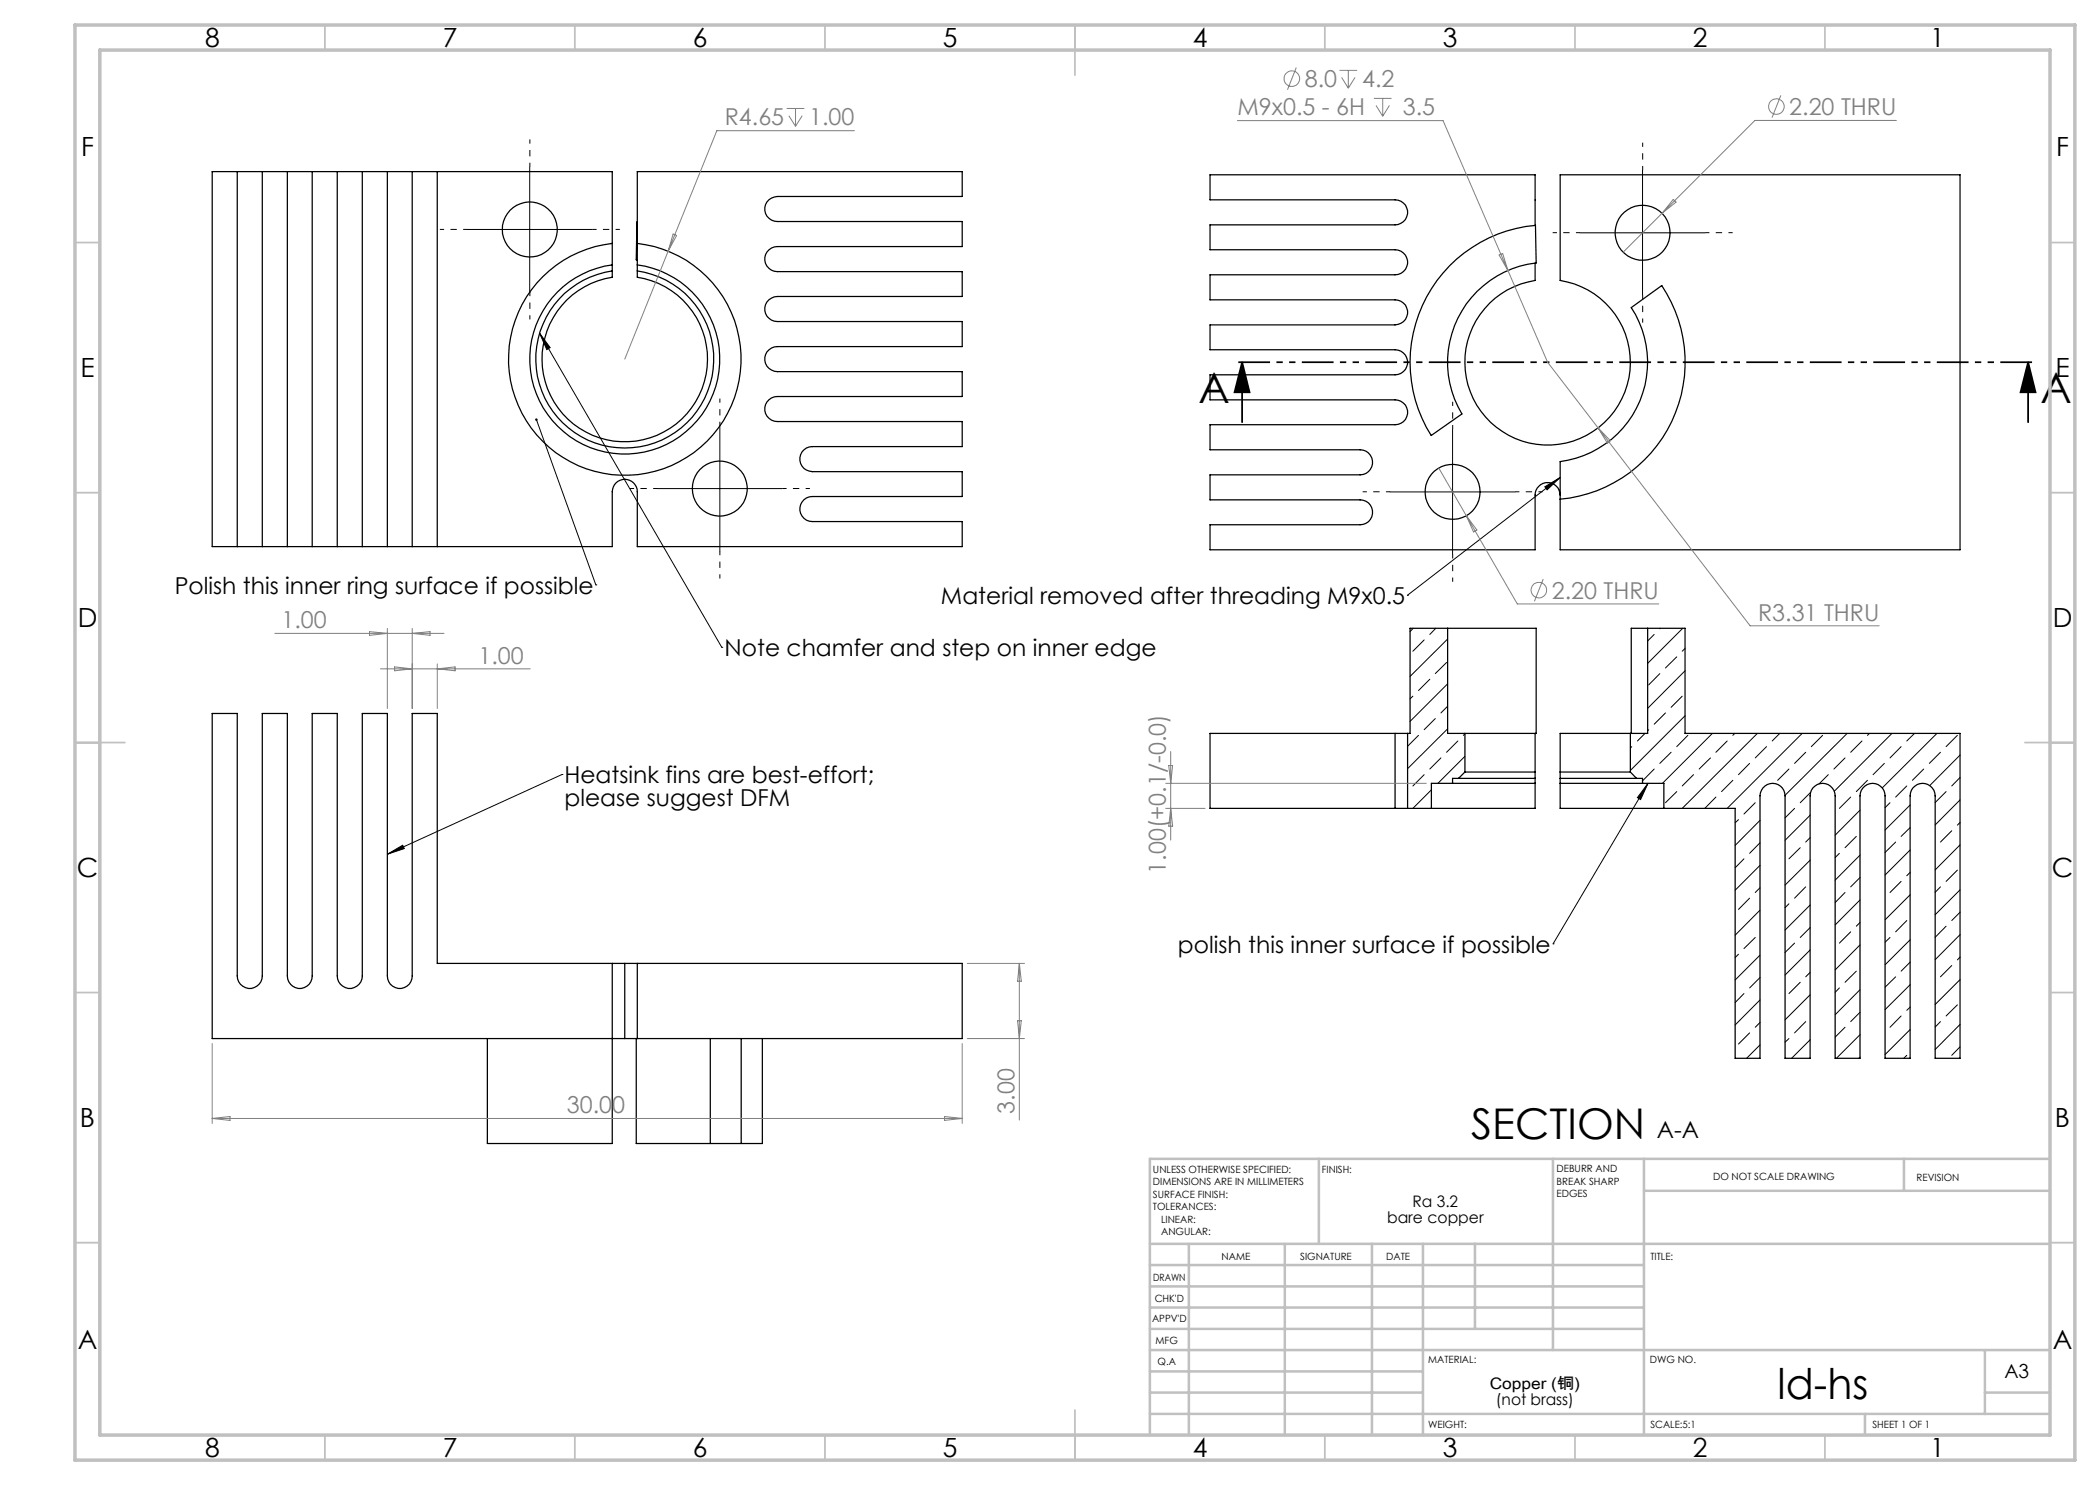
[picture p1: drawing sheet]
<svg xmlns="http://www.w3.org/2000/svg" width="420mm" height="297mm" viewBox="0 0 420 297" stroke-linecap="round" stroke-linejoin="round" font-family="sans-serif">
<g fill="none" stroke="#000" stroke-width=".25">
<path d="M47.4 34.3h5.1M47.4 34.3h-5v75h5M47.4 34.3v75M52.5 34.3h5M52.5 34.3v75M57.5 34.3h4.9M57.5 34.3v75M62.4 34.3h5.1M62.4 34.3v75M67.5 34.3h5M67.5 34.3v75M72.5 34.3h5"/>
<path d="M72.5 34.3v75M77.5 34.3h4.9M77.5 34.3v75M82.4 34.3h40v21.2a16.5 16.5 0 0 0-11.3 25.3 16.5 16.5 0 0 0 27.7 0 16.5 16.5 0 0 0-11.3-25.3v-21.2h64.9v5h-36.9a2.5 2.5 0 0 0-2.6 2.5 2.5 2.5 0 0 0 2.6 2.5h36.9v5h-36.9a2.5 2.5 0 0 0-2.6 2.5 2.5 2.5 0 0 0 2.6 2.5h36.9v5h-36.9a2.5 2.5 0 0 0-2.6 2.5 2.5 2.5 0 0 0 2.6 2.5h36.9v5h-36.9a2.5 2.5 0 0 0-2.6 2.5 2.5 2.5 0 0 0 2.6 2.5h36.9v5h-36.9a2.5 2.5 0 0 0-2.6 2.5 2.5 2.5 0 0 0 2.6 2.5h36.9v5h-29.9a2.5 2.5 0 0 0-2.5 2.5 2.5 2.5 0 0 0 2.5 2.5h29.9v5h-29.9a2.5 2.5 0 0 0-2.5 2.5 2.5 2.5 0 0 0 2.5 2.5h29.9v5h-64.9v-10.9a2.5 2.5 0 0 0-2.5-2.6 2.5 2.5 0 0 0-2.6 2.6v10.9h-40M82.4 34.3v75M87.5 34.3v75M122.4 48.7a23.3 23.3 0 0 0-17.8 34.5 23.3 23.3 0 0 0 38.7 2.9 23.3 23.3 0 0 0-12.4-36.8l-3.4-.6M122.4 53a19 19 0 0 0-13.5 29 19 19 0 0 0 32.1 0 19 19 0 0 0-13.5-29M122.4 54.2a17.8 17.8 0 0 0-12.4 27.2 17.8 17.8 0 0 0 29.9 0 17.8 17.8 0 0 0-12.4-27.2M127.5 44.4l-.3 7.6h.3M289.9 53.2a27.4 27.4 0 0 1 17.2-8.1l.1 7.5a20 20 0 0 0-14.8 30.2l-6.2 4.3a27.5 27.5 0 0 1 3.7-33.9zM307 52.6v3.5a16.6 16.6 0 0 0-11.4 25.4 16.6 16.6 0 0 0 27.8 0 16.6 16.6 0 0 0-11.4-25.4v-21.1h80v75h-80v-17.7a20 20 0 0 0 14.2-30.8l6.2-4.4a27.5 27.5 0 0 1-20.4 42.7"/>
<path d="M307 45.1v-10.1h-65v5h37a2.5 2.5 0 0 1 2.5 2.5 2.5 2.5 0 0 1-2.5 2.5h-37v4.9h37a2.5 2.5 0 0 1 2.5 2.6 2.5 2.5 0 0 1-2.5 2.5h-37v5h37a2.5 2.5 0 0 1 2.5 2.5 2.5 2.5 0 0 1-2.5 2.5h-37v5h37a2.5 2.5 0 0 1 2.5 2.5 2.5 2.5 0 0 1-2.5 2.5h-37v5h37a2.49 2.49 0 0 1 2.5 2.5 2.49 2.49 0 0 1-2.5 2.4h-37v5.1h30a2.5 2.5 0 0 1 2.5 2.5 2.5 2.5 0 0 1-2.5 2.5h-30v5h30a2.49 2.49 0 0 1 2.5 2.5 2.49 2.49 0 0 1-2.5 2.4h-30v5.1h65v-11a2.5 2.5 0 0 1 2.5-2.5 2.5 2.5 0 0 1 2.5 2.5M47.4 109.3h5.1M52.5 109.3h5M57.5 109.3h4.9M62.4 109.3h5.1M67.5 109.3h5M72.5 109.3h5M77.5 109.3h4.9M289.5 125.7h17.7v21h-.2M289.5 125.7h-7.5v21h-.5M289.5 125.7v21h3.5M329.5 125.7h7.5v21h55v65h-5v-52.5a2.5 2.5 0 0 0-2.5-2.5 2.5 2.5 0 0 0-2.5 2.5v52.5h-5v-52.5a2.5 2.5 0 0 0-2.5-2.5 2.5 2.5 0 0 0-2.5 2.5v52.5h-5v-52.5a2.5 2.5 0 0 0-2.5-2.5 2.5 2.5 0 0 0-2.5 2.5v52.5h-5v-52.5a2.5 2.5 0 0 0-2.5-2.5 2.5 2.5 0 0 0-2.5 2.5v52.5h-5v-50h-14.2"/>
<path d="M329.5 125.7h-3.3v21M329.5 125.7v21h-3.4M279 146.7h2.5M279 146.7h-37v15h37M279 146.7v15M281.5 146.7v15M290.5 156.7h16.5M290.5 156.7h-4.2v5M291.7 155.7h15.3M291.7 155.7h-1.2v1M293 154.4h14M293 146.7h14"/>
<path d="M293 146.7v7.7M293 154.4l-1.3 1.3M307 146.7v15h-20.7M312 156.7h16.5M312 154.4h14.1M312 155.7h15.3M326.1 146.7h-14.1v15h20.8M326.1 154.4l1.2 1.3M326.1 146.7v7.7M327.3 155.7h1.2v1M328.5 156.7h4.3v5M279 161.7h2.5"/>
<path d="M281.5 161.7h4.8M122.4 192.7h-34.9v-50h-5.1v52.5a2.49 2.49 0 0 1-2.4 2.5 2.49 2.49 0 0 1-2.5-2.5v-52.5h-5v52.5a2.5 2.5 0 0 1-2.5 2.5 2.5 2.5 0 0 1-2.5-2.5v-52.5h-5.1v52.5a2.49 2.49 0 0 1-2.4 2.5 2.49 2.49 0 0 1-2.5-2.5v-52.5h-5v52.5a2.5 2.5 0 0 1-2.5 2.5 2.5 2.5 0 0 1-2.6-2.5v-52.5h-5v65h82.6M122.4 192.7v36h-24.9v-21M122.4 192.7h2.6M125 192.7h2.5M125 192.7v15M127.5 192.7v15M127.5 192.7h64.9v15h-64.9M125 207.7h2.5M127.2 207.7v21h14.9M142.1 207.7v21M148.2 207.7v21"/>
<path d="M152.5 207.7v21h-4.3M142.1 228.7h6.1"/>
<circle cx="106" cy="45.9" r="5.5"/>
<circle cx="328.5" cy="46.6" r="5.5"/>
<circle cx="144" cy="97.7" r="5.5"/>
<circle cx="290.5" cy="98.4" r="5.5"/>
</g>
<g fill="none" stroke="#000" stroke-width=".2">
<path d="M105.9 33.4v25M328.5 34v25.1M93.5 45.9h25M316 46.6h25M107.9 66.6l2.1 2.9-.6 .4zM107.9 66.6l36.5 62.9M107.3 83.9l11.9 33.1M131.4 97.7h25.1M144 85.2v25M278 98.4h25M290.5 85.9v25M309 97.4l3-1.9-2.6 2.5z"/>
<path d="M312 95.5l-30.5 23.6M119.2 117h.1M281.5 119.1h.1M144.4 129.5h.1M282.6 139.2l-.6 .6M282.6 125.7l-.6 .6M284.8 128l-2.2 2.2M286 135.9l-2.3 2.2M287.2 125.7l-1.2 1.2M289.3 132.5l-2.2 2.2M289.5 127.8l-7.5 7.5M289.5 136.8l-7.5 7.5"/>
<path d="M330.8 126.9l-1.3 1.3M332 134.7l-2.3 2.3M332 125.7v.1M335.4 131.4l-2.3 2.2M336.4 139.2l-2.2 2.3M336.5 125.7l-7 7M337 134.2l-7.5 7.5M337 129.7l-.6 .5M112.4 154.9l-34.9 15.9M112.4 154.9h.1M283.7 147.1l-2.2 2.2M284.8 154.9l-2.2 2.3"/>
<path d="M286.3 158l-3.7 3.7M287.1 143.7l-2.3 2.2M288.2 151.6l-2.2 2.2M289.5 145.8l-8 7.9M289.5 141.2l-1.3 1.4M291.6 148.2l-2.3 2.3M293 151.3l-5.4 5.4M293 146.8l-.3 .3M326.4 149.3l-.3 .3M329 146.7l-1.5 1.5M329.6 156.7l-1.5 3.2-.6-.4zM329.6 156.7l-19 32.1"/>
<path d="M329.7 145.9l-.2 .3M330.8 153.8l-2.2 2.3M333.1 142.6l-2.3 2.2M334.2 150.5l-2.2 2.2M335.4 158.3l-2.3 2.2M337 143.2l-10.9 10.9M337.6 147.1l-2.2 2.2M338.7 154.9l-2.3 2.3M342.1 151.6l-2.3 2.2M342.5 146.7l-10 10M343.2 159.4l-2.2 2.3M345.4 148.2l-2.2 2.3"/>
<path d="M346.6 156.1l-2.3 2.2M347 146.7l-.4 .4M349.9 152.7l-2.2 2.2M351.5 146.7l-15.1 15M353.3 149.3l-2.3 2.3M356 146.7l-1.6 1.5M357.8 153.8l-2.3 2.3M360.4 146.7l-15 15M361.1 150.5l-2.2 2.2M362.1 158.5l-2.1 2M364.5 147.1l-2.2 2.2M365.7 154.9l-1.9 1.9"/>
<path d="M369 151.6l-2.2 2.2M369.4 146.7l-12.4 12.4M370.1 159.4l-2.2 2.3M372.4 148.2l-2.3 2.3M373.5 156.1l-2.2 2.2M373.9 146.7l-.4 .4M376.9 152.7l-2.3 2.2M378.4 146.7l-11.5 11.6M380.2 149.3l-2.2 2.3M381.4 157.2l-2.3 2.2M382.9 146.7l-1.5 1.5M384.7 153.8l-2.2 2.3"/>
<path d="M387.4 146.7l-11 10.9M388.1 150.5l-2.2 2.2M389.2 158.3l-2.2 2.2M391.5 147.1l-2.3 2.2M392 151l-6.1 6.1M392 160l-5 5M392 155.5l-1.7 1.7M77.5 170.8l3-1.8 .4 .7zM347.7 163.9l-.7 .7M348.8 171.8l-1.8 1.8M349.9 179.6l-2.2 2.3M351 160.5l-2.2 2.3"/>
<path d="M352 164.1l-5 5M352 173.1l-5 4.9M352 168.6l-2.1 2.1M352 177.5l-1 1M358.9 161.7l-1.9 1.9M360 169.5l-2.2 2.3M361.1 177.4l-2.2 2.2M362 163.1l-5 5M362 172l-5 5M362 167.5l-.9 .9M367.9 170.7l-.9 .8M369 178.5l-2 2"/>
<path d="M371.3 167.3l-2.3 2.2M372 162l-5 5M372 171l-5 5M372 180l-5 5M372 175.5l-1.9 1.9M378 160.5l-1 1M379.1 168.4l-2.1 2.1M380.2 176.3l-2.2 2.2M382 161l-5 5M382 170l-5 5M382 179l-5 5M382 165.5l-1.8 1.8"/>
<path d="M382 174.5l-.6 .7M388.1 177.4l-1.1 1.1M390.3 166.2l-2.2 2.2M391.5 174l-2.3 2.3M392 169l-5 5M392 178l-5 4.9M392 164.5l-.5 .5M310.6 188.8h.1M347.7 190.8l-.7 .7M348.8 198.7l-1.8 1.8M351 187.5l-2.2 2.2M352 182l-5 5"/>
<path d="M352 191l-5 5M352 200l-5 5M352 195.5l-2.1 2.1M357.8 180.8l-.8 .7M358.9 188.6l-1.9 1.9M360 196.5l-2.2 2.2M362 181l-5 5M362 190l-5 5M362 199l-5 5M362 185.5l-2 2M362 194.5l-.9 .9M367.9 197.6l-.9 .9"/>
<path d="M370.1 186.4l-2.2 2.2M371.3 194.2l-2.3 2.3M372 189l-5 5M372 197.9l-5 5M372 184.5l-.7 .7M378 187.5l-1 1M379.1 195.4l-2.1 2M381.4 184.1l-2.3 2.3M382 188l-5 5M382 197l-5 4.9M382 192.4l-1.8 1.8M389.2 185.2l-2.2 2.3"/>
<path d="M390.3 193.1l-2.2 2.3M392 186.9l-5 5M392 195.9l-5 5M392 182.5l-1.7 1.6M392 191.4l-.5 .6M349.9 206.6l-2.2 2.2M352 209l-2.7 2.7M352 204.5l-1 1M357.8 207.7l-.8 .8M361.1 204.3l-2.2 2.3M362 208l-3.7 3.7M369 205.5l-2 1.9"/>
<path d="M372 206.9l-4.7 4.8M372 202.5l-1.9 1.8M372 211.4l-.2 .3M380.2 203.2l-2.2 2.3M381.4 211.1l-.6 .6M382 205.9l-5 5M382 201.4l-.6 .7M388.1 204.3l-1.1 1.1M391.5 201l-2.3 2.2M392 204.9l-5 5M392 209.4l-1.7 1.7"/>
</g>
<g fill="none" stroke="#808080" stroke-width=".2">
<path d="M259.3 13.5l-1.8 4.5M267.9 14.1h3.5M268.3 15.5l1.4 2.1M269.7 14.1v3.5M271 15.5l-1.3 2.1M274.8 19.7h3.5M276.5 19.7v3.5M356.2 19.1l-1.8 4.4M157.3 21.7h3.6M157.8 23.1l1.3 2.2M159.1 21.7v3.6M160.4 23.1l-1.3 2.2"/>
<path d="M170.9 26.1h-27.5l-9.8 24.1M247.5 24.1h41.1l13 30M275.2 21.1l1.3 2.1M277.9 21.1l-1.4 2.1M334.6 39.9l.6 .5-2.8 2.2zM379.3 24.1h-28.3l-26.4 26.3M133.6 50.2l-8.6 21.6M134.6 46.8l.7 .3-1.7 3.1zM299.8 51l.7-.3 1.1 3.4zM301.6 54.1l7.9 18.4 40.5 52.7h25.8M287.8 93.6l15.7 27.2h28.3M319.6 85.6l2.5 2.6-.6 .4z"/>
<path d="M293.3 103.1l2.1 2.9-.7 .4zM308.6 115.8l-1.7 4.5M55 126.7h33.8M73.9 126.3l3.6 .4-3.6 .4zM76.1 133.8h29.9M77.5 125.7v16M78.9 133.4l3.5 .4-3.5 .4zM82.4 125.7v16M82.4 126.7l3.6-.4v.8zM87.5 132.8v8.9M87.5 133.8l3.5-.4v.8zM233.2 156.7h52.1"/>
<path d="M233.8 153.1h.7l-.4 3.6zM234.1 150.3v17.7M233.2 161.7h7.8M234.1 161.7l.4 3.5h-.7zM193.5 192.7h11.4M203.9 192.7v31.3M203.9 192.7l.4 3.5h-.8zM42.4 208.7v16M192.4 208.7v16M193.5 207.7h11.4M203.5 204.1h.8l-.4 3.6zM42.4 223.7h150"/>
<path d="M42.4 223.7l3.6-.4v.8zM188.9 223.3l3.5 .4-3.5 .4z"/>
<circle cx="258.4" cy="15.7" r="1.55"/>
<circle cx="355.3" cy="21.3" r="1.56"/>
<circle cx="307.8" cy="118" r="1.55"/>
</g>
<path d="M248.4 72.5l1.5 6h-3zM248.4 72.5v12M405.6 72.5l1.5 6h-3zM405.6 72.5v12" fill="none" stroke="#000" stroke-width=".35"/>
<g fill="none" stroke="#000" stroke-width=".2" stroke-dasharray="15.2 1.3 1.3 1.3" stroke-dashoffset="14.4" stroke-linecap="butt">
<path d="M106 33.4v-5.5M328.5 34v-5.5M93.5 45.9h-5.5M106 58.4v5.5M118.5 45.9h5.5M316 46.5h-5.5M328.5 59v5.5M341 46.5h5.5M131.5 97.7h-5.5M144 85.2v-5.5M156.5 97.7h5.5M278 98.4h-5.5"/>
<path d="M290.5 85.9v-5.5M303 98.4h5.5M144 110.2v5.5M290.5 110.9v5.5"/>
</g>
<path d="M407.6 72.4h-161.2" fill="none" stroke="#000" stroke-width=".35" stroke-dasharray="6.3 1.3 1.3 1.3 1.3 1.3" stroke-dashoffset="-1.2" stroke-linecap="butt"/>
<g fill="none" stroke="#c0c0c0" stroke-width=".35">
<path d="M65 5v5M115 5v5M165 5v5M215 5v10M265 5v5M315 5v5M365 5v5M15 48.5h5M410 48.5h5M15 98.5h5M410 98.5h5M15 148.5h10"/>
<path d="M405 148.5h10M15 198.5h5M410 198.5h5M15 248.5h5M410 248.5h5M65 287v5M115 287v5M165 287v5M215 282v10M265 287v5M315 287v5M365 287v5"/>
</g>
<g fill="none" stroke="#c0c0c0" stroke-width=".5">
<path d="M263.8 231.8v17M310.6 231.8v38.2M328.8 231.8v55.2M328.8 238.2h81.2M380.8 231.8v6.4M410 231.8h-180v55.2M230 248.8h180M230 257.3h98.8M230 253h98.8M237.8 248.8v38.2M257 248.8v38.2M274.4 248.8v38.2"/>
<path d="M284.6 248.8v38.2M295 248.8v17M230 265.8h98.8M230 261.5h98.8M230 278.5h54.6M230 274.3h54.6M230 270h180M397 278.5h13M397 270v12.8M230 282.8h180M373 282.8v4.2"/>
</g>
<path d="M15 5h400v287h-400zM20 10h390v277h-390z" fill="none" stroke="#c0c0c0" stroke-width=".7"/>
<g fill="#000">
<path d="M107.9 66.6l2.1 2.9-.6 .4zM107.1 83.8a.26 .26 0 0 0 .2 .4 .26 .26 0 0 0 .3-.3 .26 .26 0 0 0-.4-.2l.1 .2-.1-.2zM77.5 170.8l3-1.8 .4 .7zM309 97.4l3-1.9-2.6 2.5zM329.6 156.7l-1.5 3.2-.6-.4z"/>
<path d="M405.6 72.5l1.5 6h-3zM248.4 72.5l1.5 6h-3z"/>
</g>
<g font-size="8.5">
<text x="239.7" y="80.6">A</text>
<text x="408.1" y="80.6">A</text>
<text x="294.2" y="227.7">SECTION</text>
<text x="355.5" y="279.7">ld-hs</text>
</g>
<g font-size="5.3">
<text x="41" y="9.5">8</text>
<text x="88.5" y="9.5">7</text>
<text x="138.5" y="9.5">6</text>
<text x="188.5" y="9.5">5</text>
<text x="238.5" y="9.5">4</text>
<text x="288.5" y="9.5">3</text>
<text x="338.5" y="9.5">2</text>
<text x="386" y="9.5">1</text>
<text x="16.2" y="31.2">F</text>
<text x="411.2" y="31.2">F</text>
<text x="16.1" y="75.5">E</text>
<text x="411.1" y="75.5">E</text>
<text x="15.5" y="125.5">D</text>
<text x="410.5" y="125.5">D</text>
<text x="15.4" y="175.5">C</text>
<text x="410.4" y="175.5">C</text>
<text x="16" y="225.5">B</text>
<text x="411" y="225.5">B</text>
<text x="15.5" y="269.7">A</text>
<text x="410.5" y="269.7">A</text>
<text x="41" y="291.5">8</text>
<text x="88.5" y="291.5">7</text>
<text x="138.5" y="291.5">6</text>
<text x="188.5" y="291.5">5</text>
<text x="238.5" y="291.5">4</text>
<text x="288.5" y="291.5">3</text>
<text x="338.5" y="291.5">2</text>
<text x="386" y="291.5">1</text>
</g>
<g font-size="4.7" fill="#808080">
<text x="261" y="17.4">8.0</text>
<text x="272.4" y="17.4">4.2</text>
<text x="247.5" y="23">M9x0.5 - 6H</text>
<text x="280.6" y="23">3.5</text>
<text x="357.9" y="23">2.20 THRU</text>
<text x="145" y="25.1">R4.65</text>
<text x="161.9" y="25.1">1.00</text>
<text x="310.4" y="119.7">2.20 THRU</text>
<text x="56.3" y="125.7">1.00</text>
<text x="351.6" y="124.1">R3.31 THRU</text>
<text x="95.7" y="132.7">1.00</text>
<text x="233.1" y="174.7" transform="rotate(-90 233.1 174.7)">1.00(+0.1/-0.0)</text>
<text x="113.4" y="222.7">30.00</text>
<text x="202.9" y="222.7" transform="rotate(-90 202.9 222.7)">3.00</text>
</g>
<g font-size="4.7">
<text x="35" y="118.7">Polish this inner ring surface if possible</text>
<text x="188.2" y="120.8">Material removed after threading M9x0.5</text>
<text x="144.9" y="131.2">Note chamfer and step on inner edge</text>
<text x="112.9" y="156.6">Heatsink fins are best-effort;</text>
<text x="112.9" y="161.2">please suggest DFM</text>
<text x="235.6" y="190.5">polish this inner surface if possible</text>
<text x="331.4" y="227.7">A-A</text>
</g>
<text font-size="3.9" x="400.9" y="275.5">A3</text>
<g font-size="3.2">
<text x="277.4" y="244.6">bare copper</text>
<text x="282.5" y="241.4">Ra 3.2</text>
<text x="297.9" y="277.9">Copper (铜)</text>
<text x="299.2" y="281.1">(not brass)</text>
</g>
<g font-size="2">
<text x="230.6" y="234.6">UNLESS OTHERWISE SPECIFIED:</text>
<text x="230.6" y="237.1">DIMENSIONS ARE IN MILLIMETERS</text>
<text x="230.6" y="239.6">SURFACE FINISH:</text>
<text x="264.4" y="234.6">FINISH:</text>
<text x="311.3" y="234.5">DEBURR AND</text>
<text x="311.3" y="237">BREAK SHARP</text>
<text x="311.3" y="239.5">EDGES</text>
<text x="342.6" y="236">DO NOT SCALE DRAWING</text>
<text x="383.3" y="236.2">REVISION</text>
<text x="230.6" y="242.1">TOLERANCES:</text>
<text x="232.2" y="244.6">LINEAR:</text>
<text x="232.2" y="247.1">ANGULAR:</text>
<text x="244.3" y="252">NAME</text>
<text x="260" y="251.9">SIGNATURE</text>
<text x="277.2" y="251.9">DATE</text>
<text x="330.1" y="251.9">TITLE:</text>
<text x="230.6" y="256.1">DRAWN</text>
<text x="230.9" y="260.3">CHK'D</text>
<text x="230.4" y="264.4">APPV'D</text>
<text x="231.1" y="268.8">MFG</text>
<text x="231.5" y="273">Q.A</text>
<text x="285.6" y="272.5">MATERIAL:</text>
<text x="330" y="272.5">DWG NO.</text>
<text x="285.6" y="285.5">WEIGHT:</text>
<text x="330.1" y="285.6">SCALE:5:1</text>
<text x="374.5" y="285.6">SHEET 1 OF 1</text>
</g>
</svg>
